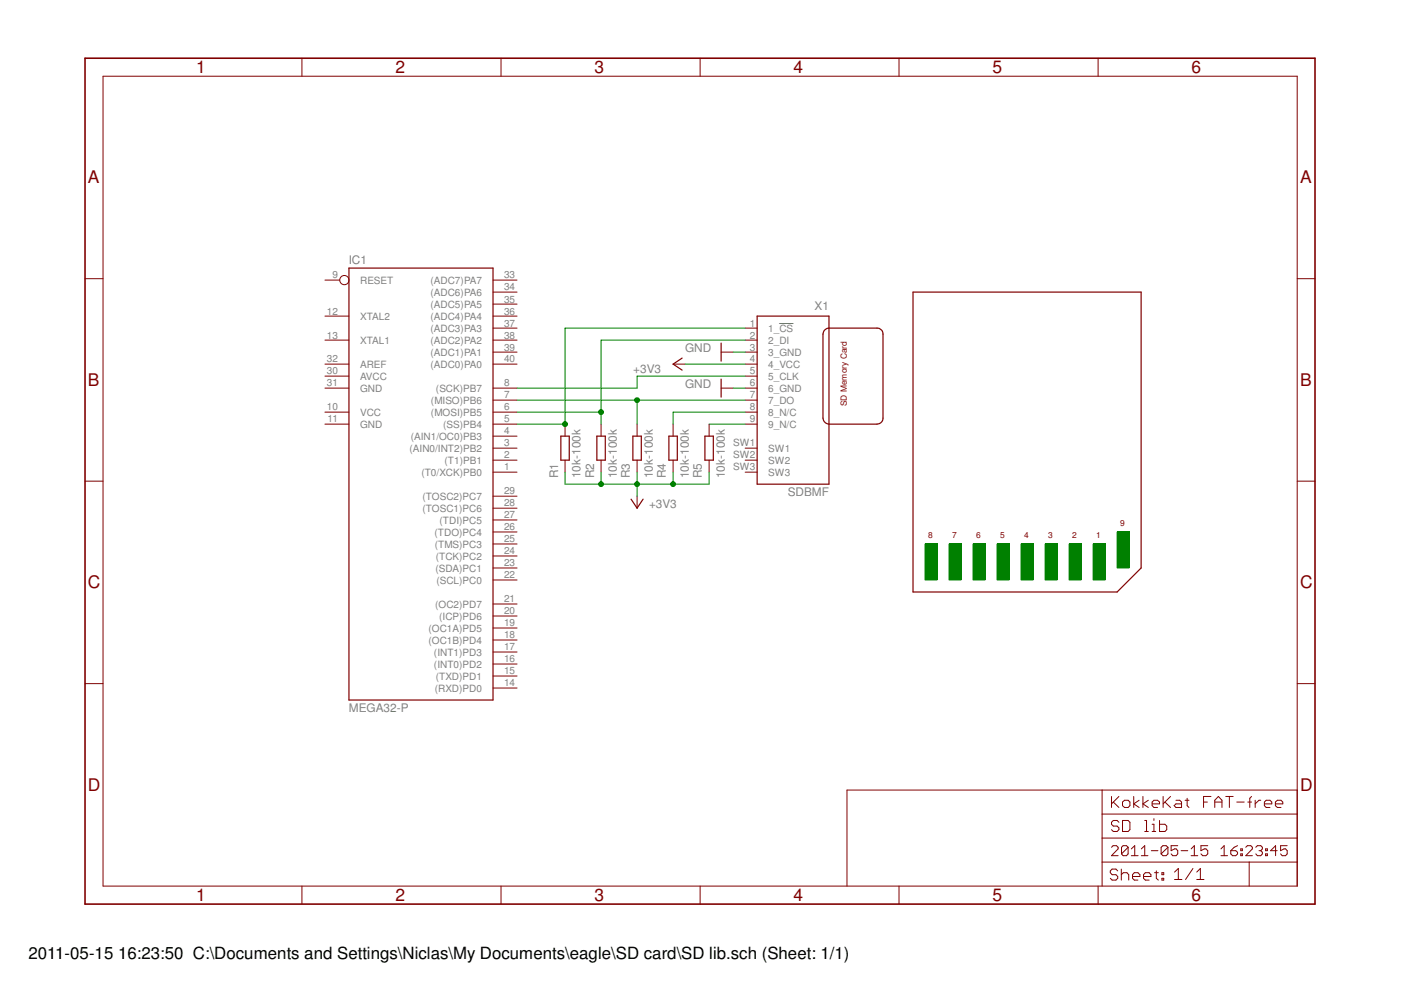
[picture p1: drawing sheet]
<svg xmlns="http://www.w3.org/2000/svg" width="297mm" height="210mm" viewBox="0 0 297 210" stroke-linecap="round" stroke-linejoin="round" font-family="sans-serif">
<path d="M164.9 68.5h2.9" fill="none" stroke="#808080" stroke-width=".21"/>
<g fill="none" stroke="#800000" stroke-width=".21">
<path d="M21.8 16.1h252.6v171.4h-252.6zM63.9 12.3v3.8M106 12.3v3.8M148.1 12.3v3.8M190.2 12.3v3.8M232.3 12.3v3.8M18 59h3.8M68.7 59.3h3.2M104.3 59.3h5.1M274.4 59h3.8M68.7 66.9h5.1M68.7 72h5.1"/>
<path d="M68.7 77h5.1M68.7 79.6h5.1M104.3 61.8h5.1M104.3 64.3h5.1M104.3 66.9h5.1M104.3 69.4h5.1M104.3 72h5.1M104.3 74.5h5.1M104.3 77h5.1M142.4 77h2.5M152.6 74.5h2.5M157.6 69.4h2.6"/>
<path d="M157.6 72h2.6M157.6 74.5h2.6M157.6 77h2.6M157.6 79.6h2.6M68.7 82.1h5.1M68.7 87.2h5.1M68.7 89.7h5.1M104.3 82.1h5.1M104.3 84.7h5.1M104.3 87.2h5.1M104.3 89.7h5.1M104.3 92.3h5.1"/>
<path d="M104.3 94.8h5.1M104.3 97.4h5.1M104.3 99.9h5.1M119.5 89.7v2.6M119.5 97.4v2.5M127.2 89.7v2.6M127.2 97.4v2.5M134.8 89.7v2.6M134.8 97.4v2.5M142.4 89.7v2.6M142.4 97.4v2.5M150 89.7v2.6"/>
<path d="M150 97.4v2.5M152.6 82.1h2.5M157.6 82.1h2.6M157.6 84.7h2.6M157.6 87.2h2.6M157.6 89.7h2.6M157.6 94.8h2.6M157.6 97.4h2.6M157.6 99.9h2.6M18 101.8h3.8M104.3 105h5.1M104.3 107.5h5.1"/>
<path d="M104.3 110h5.1M104.3 112.6h5.1M104.3 115.1h5.1M104.3 117.6h5.1M134.8 105v2.5M274.4 101.8h3.8M104.3 120.2h5.1M104.3 122.7h5.1M104.3 138h5.1M104.3 135.4h5.1M104.3 132.9h5.1M104.3 130.3h5.1"/>
<path d="M104.3 127.8h5.1M18 144.7h3.8M104.3 145.6h5.1M104.3 143h5.1M104.3 140.5h5.1M274.4 144.7h3.8M233.2 167.2v20.3M233.2 177.3h41.2M233.2 172.3h41.2M235.2 168.5v2.4M235.2 179.3l.3-.4h.7l.4 .4v.3l-1.4 1.5h1.4M235.5 169.7l1.2 1.2"/>
<path d="M236.7 174l-.4-.4h-.8l-.3 .4v.4l.3 .4h.8l.4 .4v.4l-.4 .3h-.8l-.3-.3M236.7 168.5l-1.5 1.6M237.5 169.7l.4-.4h.8l.4 .4v.8l-.4 .4h-.8l-.4-.4zM237.5 173.6h1.2l.4 .4v1.6l-.4 .3h-1.2zM238.7 179.3v1.4l-.4 .4h-.7l-.3-.4M238.7 179.3l-.4-.4h-.7l-.3 .4v1.4M238.7 179.3l-1.4 1.4M239.3 179.6l.8-.7v2.2M239.9 168.5v2.4M241 169.3l-1.1 .8 1.1 .8M241.5 179.6l.7-.7v2.2M241.8 168.5v2.4"/>
<path d="M242.2 173.6h.4v2.3M242.2 175.9h.7M242.9 169.3l-1.1 .8 1.1 .8M243.8 170.1h1.5v-.4l-.4-.4h-.8l-.3 .4v.8l.3 .4h.8M243.8 175.9h.7M243.8 174.4h.3v1.5M244.1 173.2v.4M245.3 173.6v2.3h1.2l.3-.3v-.8l-.3-.4h-1.2M246.1 168.5v2.4M246.5 169.7l1.1 1.2M247.1 179.3v1.4l-.4 .4h-.7l-.3-.4M247.1 179.3l-.4-.4h-.7l-.3 .4v1.4"/>
<path d="M247.1 179.3l-1.4 1.4M247.6 168.5l-1.5 1.6M248.8 169.3h.8l.4 .4v1.2h-1.2l-.4-.4 .4-.4h1.2M249.2 178.9h-1.4v1.1l.7-.4h.3l.4 .4v.7l-.4 .4h-.7l-.3-.4M250.7 169.3h.8M251.2 168.9v1.6l.3 .4M252 179.6l.7-.7v2.2M254.6 169.7h.8M255.5 178.9h-1.4v1.1l.7-.4h.3l.4 .4v.7l-.4 .4h-.6l-.4-.4M256.2 168.5h-1.6v2.4M257 169.7h1.5M257 170.9v-1.6l.8-.8 .7 .8v1.6"/>
<path d="M258.3 179.6l.7-.7v2.2M259.3 168.5h1.6M260.1 168.5v2.4M261.7 169.7h1.5M261.8 178.9l-.7 .4-.7 .7M262.5 179.6h.3v.4h-.3zM263.6 179.3l.3-.4h.7l.4 .4v.3l-1.4 1.5h1.4M264 169.7h.8M264.8 168.5l-.4 .4v2M265.6 169.3v1.6M265.7 179.3l.3-.4h.7l.4 .4v.3l-.4 .4M266.7 169.3h-.3l-.8 .8"/>
<path d="M267.5 170.1h1.6v-.4l-.4-.4h-.8l-.4 .4v.8l.4 .4h.8M267.8 179.6h.3v.4h-.3zM269.8 170.1h1.6v-.4l-.4-.4h-.7l-.5 .4v.8l.5 .4h.7M272.3 178.9h-1.4v1.1l.7-.4h.4l.3 .4v.7l-.3 .4h-.7l-.4-.4M274.4 167.2h-95.2v20.3M63.9 187.5v3.8M106 187.5v3.8M148.1 187.5v3.8M190.2 187.5v3.8M232.3 187.5v3.8M233.2 182.4h41.2M236.5 184.3l-.4-.4h-.8l-.4 .4v.4l.4 .4h.8l.4 .4v.3l-.4 .4h-.8l-.4-.4"/>
<path d="M237.2 185.1l.5-.4h.7l.4 .4v1.1M237.2 183.9v2.3M239.3 181.1h1.5M239.6 185.5h1.6v-.4l-.5-.4h-.7l-.4 .4v.7l.4 .4h.7M241.5 181.1h1.4M241.9 185.5h1.6v-.4l-.4-.4h-.8l-.4 .4v.7l.4 .4h.8M243.6 180h1.4M244.3 184.7h.8M244.6 184.3v1.5l.5 .4M245.8 184.7h.4v.4h-.4zM245.8 185.8h.4v.4h-.4zM248.5 184.5l.8-.7v2.3"/>
<path d="M248.5 186.1h1.6M249.9 180h1.4M252 181.1h1.4M252.4 183.8l-1.6 2.3M253.2 186.1h1.5M253.2 184.5l.8-.7v2.3M258.3 181.1h1.4M260.4 180h1l.4 .3v.4l-.4 .4h-.6l-.4-.4zM262.5 180.7h.3v.4h-.3zM264.3 182.4v5.1M266.4 180h.3M266.7 180l.4 .3v.4l-.4 .4h-.7l-.3-.4"/>
<path d="M267.8 180.7h.3v.4h-.3zM270.2 180h-1.4l1.1-1.1v2.2"/>
<circle cx="72.8" cy="59.3" r=".98"/>
</g>
<g fill="none" stroke="#800000" stroke-width=".25">
<path d="M73.8 56.7h30.5v91.4h-30.5zM144.3 75.8l-1.9 1.2 1.9 1.3M152.6 72.6v3.8M160.2 66.9h15.2v35.5h-15.2zM174.4 69.9l.6-.4 .4-.1h10.1a1.27 1.27 0 0 1 1.3 1.3v17.8a1.25 1.25 0 0 1-1.3 1.2h-10.1a1.34 1.34 0 0 1-1.3-1.2v-17.8zM193.2 61.8h48.2v58.4l-5.1 5.1h-43.1zM118.7 92.3h1.7v5.1h-1.7zM126.3 92.3h1.8v5.1h-1.8zM133.9 92.3h1.8v5.1h-1.8zM141.5 92.3h1.8v5.1h-1.8zM149.1 92.3h1.8v5.1h-1.8zM152.6 80.2v3.8"/>
<path d="M133.5 105.6l1.3 1.9 1.3-1.9"/>
</g>
<path d="M18 12.3h260.2v179h-260.2z" fill="none" stroke="#800000" stroke-width=".34"/>
<path d="M195.7 115.1h2.5v7.6h-2.5z" fill-rule="evenodd" fill="#008000"/>
<path d="M195.7 115.1h2.5v7.6h-2.5z" fill="none" stroke="#008000" stroke-width=".21"/>
<path d="M200.8 115.1h2.5v7.6h-2.5z" fill-rule="evenodd" fill="#008000"/>
<path d="M200.8 115.1h2.5v7.6h-2.5z" fill="none" stroke="#008000" stroke-width=".21"/>
<path d="M205.9 115.1h2.5v7.6h-2.5z" fill-rule="evenodd" fill="#008000"/>
<path d="M205.9 115.1h2.5v7.6h-2.5z" fill="none" stroke="#008000" stroke-width=".21"/>
<path d="M210.9 115.1h2.6v7.6h-2.6z" fill-rule="evenodd" fill="#008000"/>
<path d="M210.9 115.1h2.6v7.6h-2.6z" fill="none" stroke="#008000" stroke-width=".21"/>
<path d="M216 115.1h2.6v7.6h-2.6z" fill-rule="evenodd" fill="#008000"/>
<path d="M216 115.1h2.6v7.6h-2.6z" fill="none" stroke="#008000" stroke-width=".21"/>
<path d="M221.1 115.1h2.5v7.6h-2.5z" fill-rule="evenodd" fill="#008000"/>
<path d="M221.1 115.1h2.5v7.6h-2.5z" fill="none" stroke="#008000" stroke-width=".21"/>
<path d="M226.2 115.1h2.5v7.6h-2.5z" fill-rule="evenodd" fill="#008000"/>
<path d="M226.2 115.1h2.5v7.6h-2.5z" fill="none" stroke="#008000" stroke-width=".21"/>
<path d="M231.3 115.1h2.5v7.6h-2.5z" fill-rule="evenodd" fill="#008000"/>
<path d="M231.3 115.1h2.5v7.6h-2.5z" fill="none" stroke="#008000" stroke-width=".21"/>
<path d="M236.3 112.6h2.6v7.6h-2.6z" fill-rule="evenodd" fill="#008000"/>
<path d="M157.6 69.4h-38.1v20.3h-10.1M236.3 112.6h2.6v7.6h-2.6z" fill="none" stroke="#008000" stroke-width=".21"/>
<circle cx="119.5" cy="89.7" r=".51" fill="#008000"/>
<g fill="none" stroke="#008000" stroke-width=".21">
<path d="M157.6 72h-30.4v17.7M109.4 87.2h17.8"/>
<circle cx="119.5" cy="89.7" r=".51"/>
</g>
<circle cx="127.2" cy="87.2" r=".51" fill="#008000"/>
<g fill="none" stroke="#008000" stroke-width=".21">
<path d="M109.4 84.7h48.2M134.8 84.7v5"/>
<circle cx="127.2" cy="87.2" r=".51"/>
</g>
<circle cx="134.8" cy="84.7" r=".51" fill="#008000"/>
<g fill="none" stroke="#008000" stroke-width=".21">
<path d="M144.9 77h12.7M155.1 74.5h2.5M119.5 99.9v2.5h30.5v-2.5M127.2 99.9v2.5M134.8 99.9v5.1M155.1 82.1h2.5"/>
<circle cx="134.8" cy="84.7" r=".51"/>
</g>
<circle cx="127.2" cy="102.4" r=".51" fill="#008000"/>
<circle cx="127.2" cy="102.4" r=".51" fill="none" stroke="#008000" stroke-width=".21"/>
<circle cx="134.8" cy="102.4" r=".51" fill="#008000"/>
<g fill="none" stroke="#008000" stroke-width=".21">
<path d="M142.4 99.9v2.5"/>
<circle cx="134.8" cy="102.4" r=".51"/>
</g>
<circle cx="142.4" cy="102.4" r=".51" fill="#008000"/>
<g fill="none" stroke="#008000" stroke-width=".21">
<path d="M157.6 79.6h-22.8v2.5h-25.4M150 89.7h7.6M157.6 87.2h-15.2v2.5"/>
<circle cx="142.4" cy="102.4" r=".51"/>
</g>
<g font-size="3.7" fill="#800000">
<text x="41.5" y="15.5">1</text>
<text x="83.6" y="15.5">2</text>
<text x="125.8" y="15.5">3</text>
<text x="167.8" y="15.5">4</text>
<text x="210" y="15.5">5</text>
<text x="252" y="15.5">6</text>
<text x="18.6" y="38.8">A</text>
<text x="275" y="38.8">A</text>
<text x="18.6" y="81.7">B</text>
<text x="275" y="81.7">B</text>
<text x="18.6" y="124.5">C</text>
<text x="275" y="124.5">C</text>
<text x="18.6" y="167.3">D</text>
<text x="275" y="167.3">D</text>
<text x="41.5" y="190.7">1</text>
<text x="83.6" y="190.7">2</text>
<text x="125.8" y="190.7">3</text>
<text x="167.8" y="190.7">4</text>
<text x="210" y="190.7">5</text>
<text x="252" y="190.7">6</text>
</g>
<text font-size="3.6" x="6" y="202.9">2011-05-15 16:23:50 C:\Documents and Settings\Niclas\My Documents\eagle\SD card\SD lib.sch (Sheet: 1/1)</text>
<g font-size="2.5" fill="#808080">
<text x="73.8" y="56">IC1</text>
<text x="172.3" y="65.6">X1</text>
<text x="144.9" y="74.5">GND</text>
<text x="134" y="78.8">+3V3</text>
<text x="144.9" y="82.1">GND</text>
<text x="118.1" y="101.2" transform="rotate(-90 118.1 101.2)">R1</text>
<text x="122.8" y="101.2" transform="rotate(-90 122.8 101.2)">10k-100k</text>
<text x="125.7" y="101.2" transform="rotate(-90 125.7 101.2)">R2</text>
<text x="130.5" y="101.2" transform="rotate(-90 130.5 101.2)">10k-100k</text>
<text x="133.3" y="101.2" transform="rotate(-90 133.3 101.2)">R3</text>
<text x="138.1" y="101.2" transform="rotate(-90 138.1 101.2)">10k-100k</text>
<text x="140.9" y="101.2" transform="rotate(-90 140.9 101.2)">R4</text>
<text x="145.7" y="101.2" transform="rotate(-90 145.7 101.2)">10k-100k</text>
<text x="148.5" y="101.2" transform="rotate(-90 148.5 101.2)">R5</text>
<text x="153.3" y="101.2" transform="rotate(-90 153.3 101.2)">10k-100k</text>
<text x="137.3" y="107.5">+3V3</text>
<text x="166.7" y="105">SDBMF</text>
<text x="73.8" y="150.7">MEGA32-P</text>
</g>
<g font-size="2.1" fill="#808080">
<text x="70.3" y="58.9">9</text>
<text x="106.6" y="58.9">33</text>
<text x="76.2" y="60">RESET</text>
<text x="91.1" y="60">(ADC7)PA7</text>
<text x="91.1" y="62.6">(ADC6)PA6</text>
<text x="91.1" y="65.1">(ADC5)PA5</text>
<text x="106.6" y="61.5">34</text>
<text x="106.6" y="64">35</text>
<text x="69.1" y="71.6">13</text>
<text x="69.1" y="66.5">12</text>
<text x="76.2" y="67.6">XTAL2</text>
<text x="91.1" y="67.6">(ADC4)PA4</text>
<text x="91.1" y="70.2">(ADC3)PA3</text>
<text x="106.6" y="66.5">36</text>
<text x="106.6" y="69.1">37</text>
<text x="106.6" y="71.6">38</text>
<text x="158.6" y="69.1">1</text>
<text x="158.6" y="71.6">2</text>
<text x="162.5" y="70.2">1_CS</text>
<text x="69.1" y="76.7">32</text>
<text x="76.2" y="77.8">AREF</text>
<text x="76.2" y="72.7">XTAL1</text>
<text x="91.1" y="72.7">(ADC2)PA2</text>
<text x="91.1" y="75.3">(ADC1)PA1</text>
<text x="91.1" y="77.8">(ADC0)PA0</text>
<text x="106.6" y="74.2">39</text>
<text x="106.6" y="76.7">40</text>
<text x="158.6" y="74.2">3</text>
<text x="158.6" y="76.7">4</text>
<text x="162.5" y="72.7">2_DI</text>
<text x="162.5" y="75.3">3_GND</text>
<text x="162.5" y="77.8">4_VCC</text>
<text x="69.1" y="81.7">31</text>
<text x="69.1" y="79.2">30</text>
<text x="76.2" y="82.9">GND</text>
<text x="76.2" y="80.3">AVCC</text>
<text x="92.2" y="82.9">(SCK)PB7</text>
<text x="106.6" y="81.7">8</text>
<text x="158.6" y="79.2">5</text>
<text x="158.6" y="81.7">6</text>
<text x="162.5" y="80.3">5_CLK</text>
<text x="162.5" y="82.9">6_GND</text>
<text x="69.1" y="86.8">10</text>
<text x="69.3" y="89.4">11</text>
<text x="76.2" y="88">VCC</text>
<text x="91.2" y="85.4">(MISO)PB6</text>
<text x="91.2" y="88">(MOSI)PB5</text>
<text x="106.6" y="84.3">7</text>
<text x="106.6" y="86.8">6</text>
<text x="106.6" y="89.4">5</text>
<text x="158.6" y="84.3">7</text>
<text x="158.6" y="86.8">8</text>
<text x="158.6" y="89.4">9</text>
<text x="162.5" y="85.4">7_DO</text>
<text x="162.5" y="88">8_N/C</text>
<text x="76.2" y="90.5">GND</text>
<text x="86.7" y="95.6">(AIN0/INT2)PB2</text>
<text x="86.9" y="93">(AIN1/OC0)PB3</text>
<text x="93.8" y="90.5">(SS)PB4</text>
<text x="106.6" y="91.9">4</text>
<text x="106.6" y="94.4">3</text>
<text x="155.1" y="94.4">SW1</text>
<text x="162.5" y="90.5">9_N/C</text>
<text x="162.5" y="95.6">SW1</text>
<text x="89.2" y="100.7">(T0/XCK)PB0</text>
<text x="94.1" y="98.1">(T1)PB1</text>
<text x="106.6" y="97">2</text>
<text x="106.6" y="99.5">1</text>
<text x="155.1" y="97">SW2</text>
<text x="155.1" y="99.5">SW3</text>
<text x="162.5" y="98.1">SW2</text>
<text x="162.5" y="100.7">SW3</text>
<text x="89.4" y="105.7">(TOSC2)PC7</text>
<text x="106.6" y="104.6">29</text>
<text x="106.6" y="107.1">28</text>
<text x="89.4" y="108.3">(TOSC1)PC6</text>
<text x="91.9" y="113.3">(TDO)PC4</text>
<text x="93" y="110.8">(TDI)PC5</text>
<text x="106.6" y="109.7">27</text>
<text x="106.6" y="112.2">26</text>
<text x="92" y="115.9">(TMS)PC3</text>
<text x="92.2" y="118.4">(TCK)PC2</text>
<text x="106.6" y="114.8">25</text>
<text x="106.6" y="117.3">24</text>
<text x="106.6" y="119.8">23</text>
<text x="92.1" y="120.9">(SDA)PC1</text>
<text x="92.3" y="123.5">(SCL)PC0</text>
<text x="106.6" y="122.4">22</text>
<text x="92.1" y="128.6">(OC2)PD7</text>
<text x="92.9" y="131.1">(ICP)PD6</text>
<text x="106.6" y="130">20</text>
<text x="106.6" y="127.5">21</text>
<text x="90.7" y="136.2">(OC1B)PD4</text>
<text x="90.7" y="133.6">(OC1A)PD5</text>
<text x="106.6" y="137.6">17</text>
<text x="106.6" y="135.1">18</text>
<text x="106.6" y="132.5">19</text>
<text x="91.8" y="141.3">(INT0)PD2</text>
<text x="91.8" y="138.7">(INT1)PD3</text>
<text x="92.2" y="143.8">(TXD)PD1</text>
<text x="106.6" y="142.7">15</text>
<text x="106.6" y="140.2">16</text>
<text x="92" y="146.3">(RXD)PD0</text>
<text x="106.6" y="145.2">14</text>
</g>
<g font-size="1.8" fill="#800000">
<text x="179.2" y="85.9" transform="rotate(-90 179.2 85.9)">SD Memory Card</text>
<text x="196.3" y="113.8">8</text>
<text x="201.4" y="113.8">7</text>
<text x="206.5" y="113.8">6</text>
<text x="211.6" y="113.8">5</text>
<text x="216.7" y="113.8">4</text>
<text x="221.7" y="113.8">3</text>
<text x="226.8" y="113.8">2</text>
<text x="231.9" y="113.8">1</text>
<text x="237" y="111.3">9</text>
</g>
</svg>
